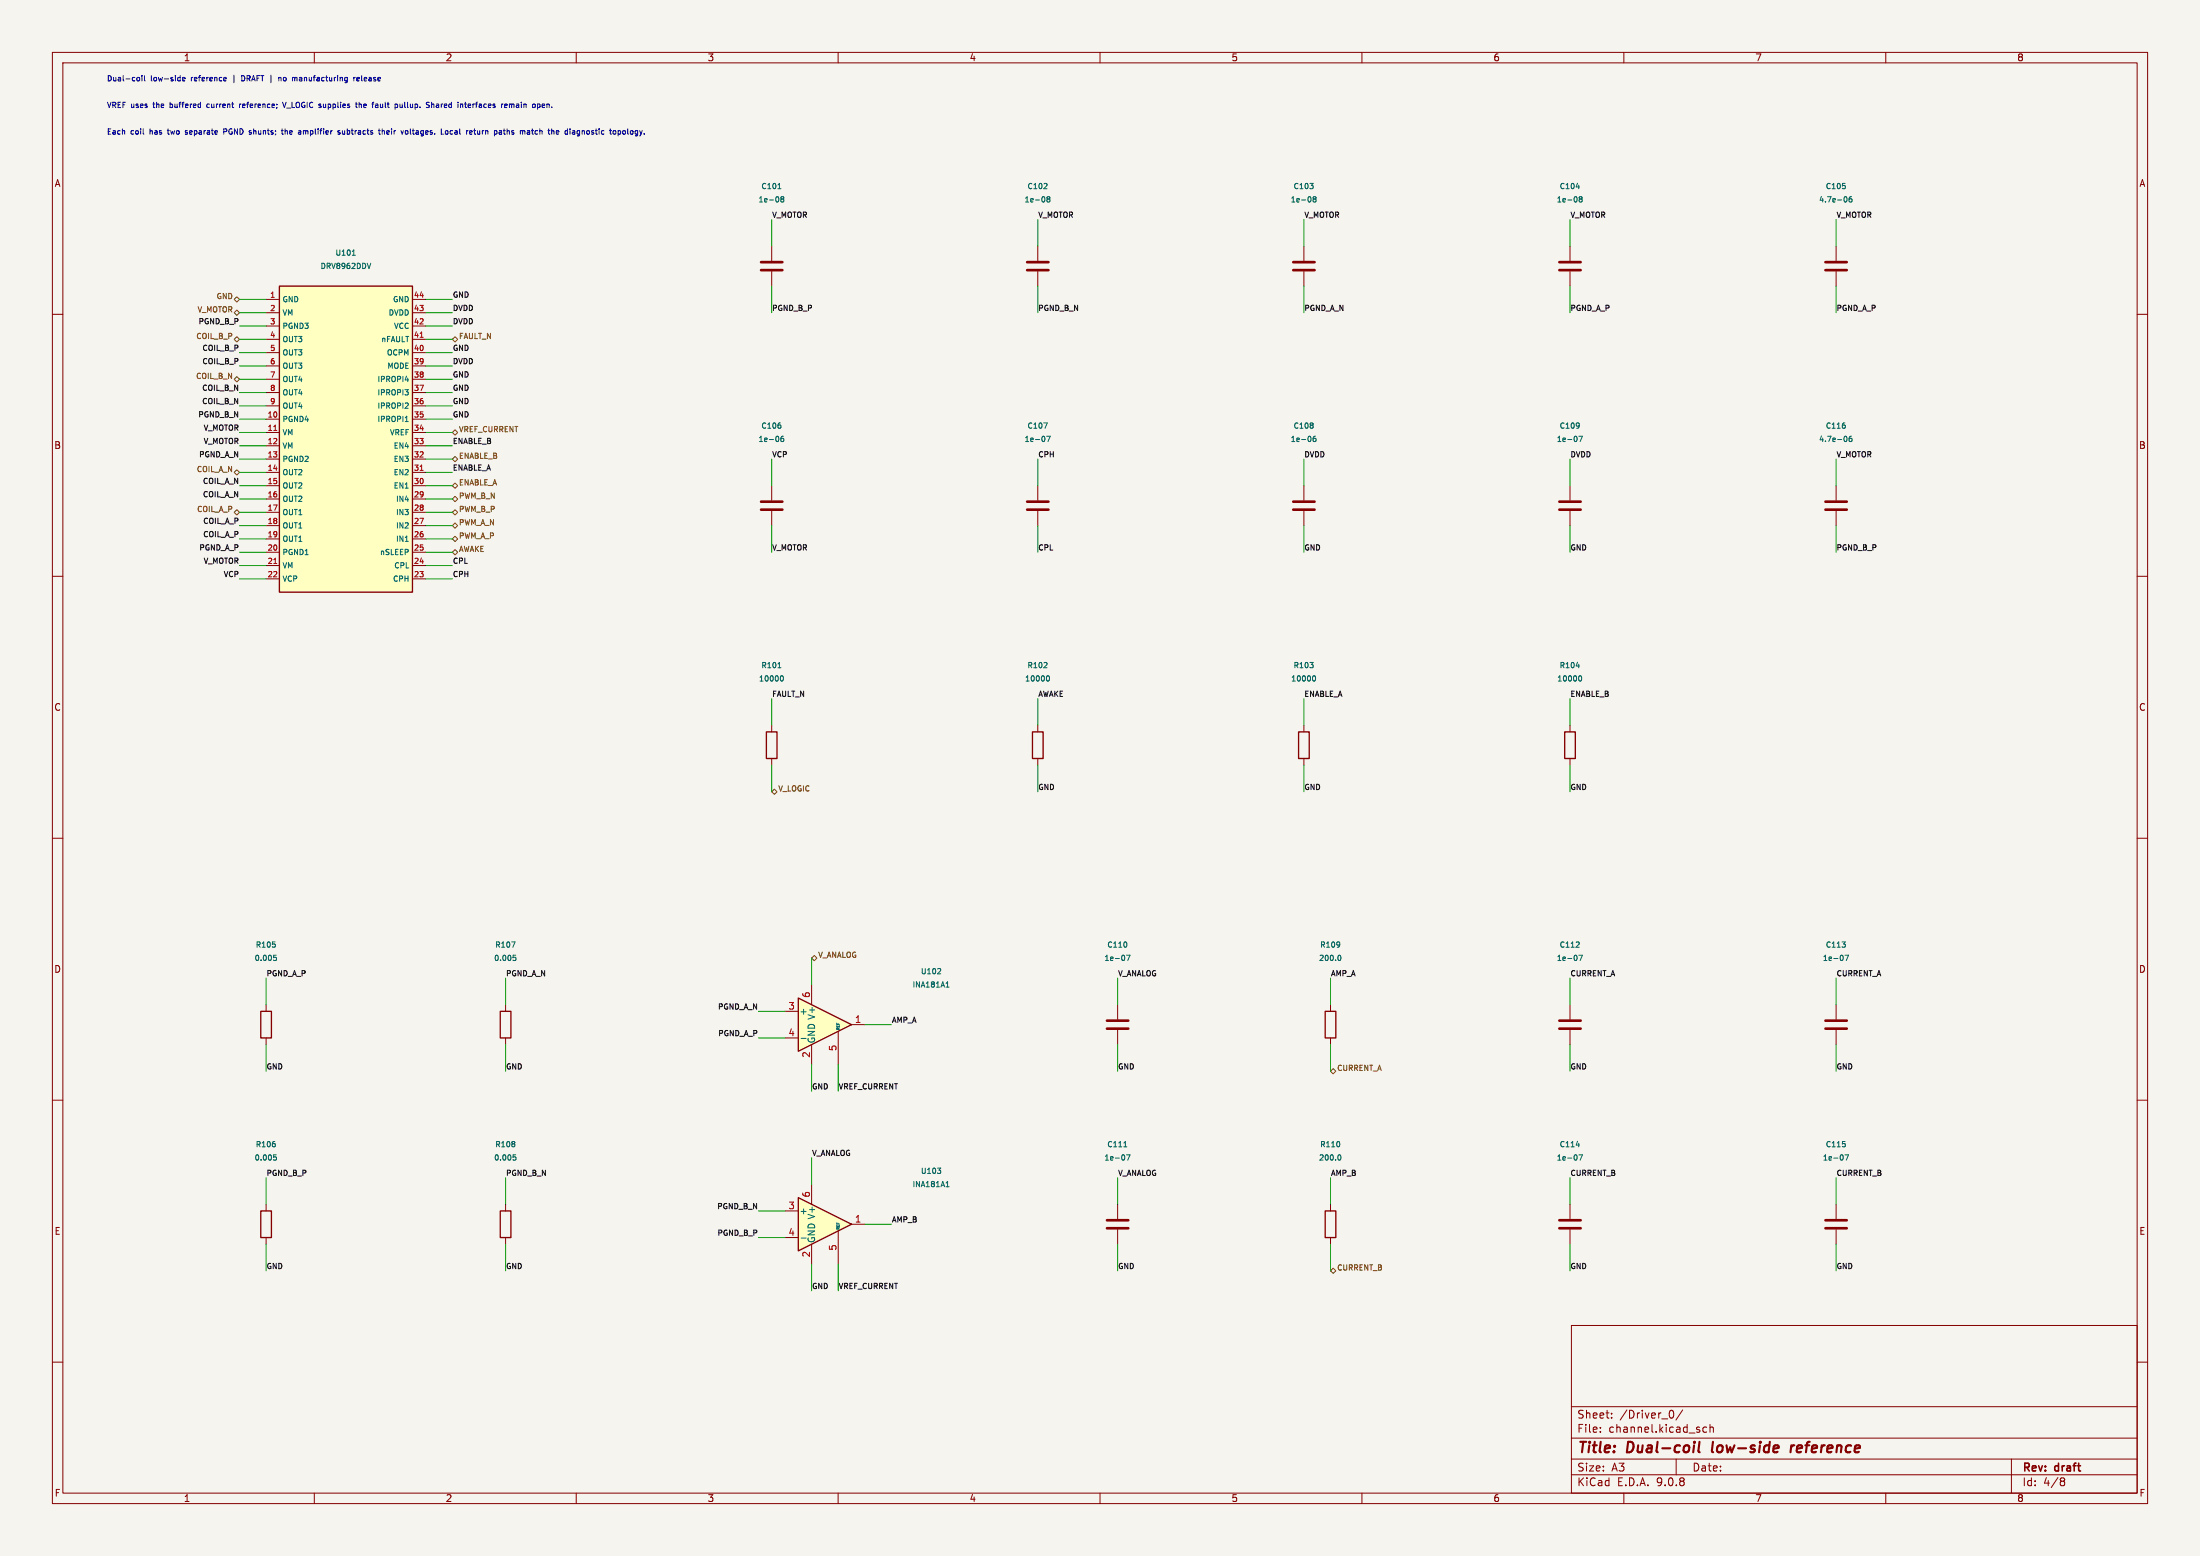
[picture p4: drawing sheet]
<svg xmlns="http://www.w3.org/2000/svg" width="420mm" height="297mm" viewBox="0 0 420 297" stroke-linecap="round" stroke-linejoin="round" font-family="sans-serif">
<path d="M0 0h420v297h-420z" fill="#f5f4ef" stroke="#f5f4ef" stroke-width=".19"/>
<g fill="none" stroke="#840000" stroke-width=".19">
<path d="M10 10h400v277h-400zM12 12h396v273h-396zM60 10v2M110 10v2M160 10v2M210 10v2M260 10v2M310 10v2M360 10v2M198.1 47v2.8M198.1 51.8v2.8M248.9 47v2.8"/>
<path d="M248.9 51.8v2.8M350.5 47v2.8M350.5 51.8v2.8M10 60h2M408 60h2M147.3 92.7v2.8M147.3 97.5v2.8M350.5 92.7v2.8M350.5 97.5v2.8M10 110h2M408 110h2M198.1 138.4v1.3"/>
<path d="M248.9 138.4v1.3M299.7 138.4v1.3M10 160h2M198.1 144.8v1.3M248.9 144.8v1.3M299.7 144.8v1.3M408 160h2M50.8 191.8v1.2M50.8 198.1v1.3M350.5 191.8v2.8M350.5 196.6v2.8M10 210h2"/>
<path d="M408 210h2M350.5 229.9v2.8M350.5 234.7v2.8M300 253h108v32h-108zM10 260h2M300 278.5h108M300 274.5h108M300 268.5h108M305.5 273.2v.2M305.5 272.5v.1M307.7 270.5v.2M307.7 269.8v.1"/>
<path d="M319 269.2a.8 .8 0 0 1 .5 .7 .8 .8 0 0 1-.5 .8M320 278.5v3M321.2 269.1l-1.3 1.9M325.8 272.5l-.4-.1-.3 .3 .1 .6h.6M326.4 272.5l.3-.1 .3 .1 .1 .9M326.4 271.9v1.5M384 278.5v6.5M408 260h2M60 285v2M110 285v2M160 285v2M210 285v2"/>
<path d="M260 285v2M300 281.5h108M310 285v2M360 285v2M393.6 282.1l.4 .1 .2 .2-.3 .3M393.6 282.7h.3M393.9 282.7l.2 .2 .1 .4-.2 .2-.4 .1"/>
</g>
<path d="M324.4 275.2l-.2 1.7 .3 .3M327 275.2l-.1 1.9M342 275.9l-.2 1.3M342.5 275.9l-.3 .1-.3 .3" fill="none" stroke="#840000" stroke-width=".4"/>
<path d="M197.1 139.7h2v5.1h-2zM247.9 139.7h2v5.1h-2zM298.7 139.7h2v5.1h-2zM49.8 193h2v5.1h-2z" fill="none" stroke="#840000" stroke-width=".25"/>
<g fill="none" stroke="#006464" stroke-width=".19">
<path d="M199.3 36h.6M199.8 35.1v.3M200.1 38l-.2-.2 .2-.3 .3 .2-.2 .3M200.1 38l-.2 .2 .2 .4 .3-.2-.2-.4M200.1 38h.1M250.1 35h.6l-.4 .4M250.6 35.5v.4M250.9 38l-.2-.2 .2-.3 .3 .2-.2 .3M250.9 38h.1M250.9 38l-.2 .2 .2 .4 .3-.2-.2-.4M352.2 35.5v.4M352.4 37.5a.64 .64 0 0 1 0 1.1"/>
<path d="M353.5 37.5l-.3 .1-.2 .2v.6l.2 .2 .3-.1v-.5l-.3-.1-.2 .2M149 81.2v.4M149.5 83.3h-.2l-.2 .2v.6l.2 .2 .3-.1-.1-.5h-.2l-.2 .1M352.2 81.2v.4M352.4 83.3a.64 .64 0 0 1 0 1M353.5 83.3h-.3l-.2 .2v.6l.2 .2 .3-.1v-.5h-.3l-.2 .1M199.3 127.5h.6M199.8 126.5v.4M199.9 129h.1a.54 .54 0 0 1 .4 .5 .54 .54 0 0 1-.4 .5h-.1M250.1 126.4h.6l-.4 .4M250.6 126.9v.5M250.7 129h.1a.54 .54 0 0 1 .4 .5 .54 .54 0 0 1-.4 .5h-.1"/>
<path d="M300.9 127.1h.6M301.5 129h.1a.54 .54 0 0 1 .4 .5 .54 .54 0 0 1-.4 .5h-.1M351.7 179.8h.6l-.4 .4M52.3 182.3h.4M52.3 182.7h.3l.2 .2-.1 .3-.4 .1M52.5 180.3v.4M352.2 182.3h.7l-.4 1M352.2 180.3v.4M352.2 218.4v.4M352.2 220.4h.7l-.4 1"/>
</g>
<g fill="none" stroke="#840000" stroke-width=".51">
<path d="M196.1 50h4.1M196.1 51.6h4.1M246.9 50h4.1M246.9 51.6h4.1M348.5 50h4.1M348.5 51.6h4.1M145.3 95.8h4.1M145.3 97.3h4.1M348.5 95.8h4.1M348.5 97.3h4.1M348.5 194.8h4.1M348.5 196.3h4.1"/>
<path d="M348.5 232.9h4.1M348.5 234.4h4.1"/>
</g>
<path d="M152.4 228.6l10.2 5.1-10.2 5.1z" fill="#ffffc2"/>
<path d="M152.4 228.6l10.2 5.1-10.2 5.1zM253 231.1h2v5.1h-2z" fill="none" stroke="#840000" stroke-width=".25"/>
<path d="M299.7 47v2.8M299.7 51.8v2.8M149.9 231.1h2.5M149.9 236.2h2.5M154.9 226.1v3.8M154.9 237.5v3.8M160 234.9v6.4M162.6 233.7h2.5M254 229.9v1.2M254 236.2v1.3" fill="none" stroke="#840000" stroke-width=".19"/>
<g fill="none" stroke="#006464" stroke-width=".19">
<path d="M300.9 35.7h.6M301.7 38l-.2-.2 .2-.3 .3 .2-.2 .3M301.7 38l-.2 .2 .2 .4 .3-.2-.2-.4M301.7 38h.1M255.7 218.1v.6M152.9 236.3h1M159.7 233.4v.2h.5M159.7 233.9v.2h.5M159.8 234.4l-.1 .2h.5M179 223h.6l-.3 .4M179.5 223.4l.1 .1-.1 .4M180.6 226.5h.6"/>
<path d="M180.7 225.7l.2-.2v1M255.6 220.4a.54 .54 0 0 1 .4 .5 .54 .54 0 0 1-.4 .5"/>
</g>
<path d="M297.7 50h4.1M297.7 51.6h4.1" fill="none" stroke="#840000" stroke-width=".51"/>
<path d="M152.4 190.5l10.2 5.1-10.2 5.1z" fill="#ffffc2"/>
<path d="M95.5 193h2v5.1h-2zM152.4 190.5l10.2 5.1-10.2 5.1z" fill="none" stroke="#840000" stroke-width=".25"/>
<path d="M198.1 92.7v2.8M198.1 97.5v2.8M96.5 191.8v1.2M96.5 198.1v1.3M149.9 193h2.5M149.9 198.1h2.5M154.9 188v3.8M154.9 199.4v3.8M160 196.9v6.3M162.6 195.6h2.5" fill="none" stroke="#840000" stroke-width=".19"/>
<path d="M199.3 80.7h.6l-.4 1M199.8 83.3h.7l-.4 1M97.7 179.8h.6l-.4 1M98 182.3h.5M98.1 182.7h.2l.2 .2v.3l-.4 .1M152.9 198.2h1M159.7 195.3v.2h.5M159.7 195.8v.2h.5M159.8 196.3l-.1 .2h.5M179.5 184.9v.4l-.5 .6h.6M180.6 188.4h.6M180.7 187.6l.2-.2v1" fill="none" stroke="#006464" stroke-width=".19"/>
<path d="M196.1 95.8h4.1M196.1 97.3h4.1" fill="none" stroke="#840000" stroke-width=".51"/>
<path d="M53.3 54.6h25.4v58.4h-25.4z" fill="#ffffc2"/>
<path d="M53.3 54.6h25.4v58.4h-25.4zM146.3 139.7h2v5.1h-2zM253 193h2v5.1h-2zM49.8 231.1h2v5.1h-2zM95.5 231.1h2v5.1h-2z" fill="none" stroke="#840000" stroke-width=".25"/>
<g fill="none" stroke="#840000" stroke-width=".19">
<path d="M50.8 57.2h2.5M50.8 59.7h2.5M78.7 57.2h2.6M78.7 59.7h2.6M147.3 47v2.8M147.3 51.8v2.8M50.8 62.2h2.5M50.8 64.8h2.5M50.8 67.3h2.5M50.8 69.9h2.5M50.8 72.4h2.5M50.8 74.9h2.5"/>
<path d="M50.8 77.5h2.5M78.7 62.2h2.6M78.7 64.8h2.6M78.7 67.3h2.6M78.7 69.9h2.6M78.7 72.4h2.6M78.7 74.9h2.6M78.7 77.5h2.6M50.8 80h2.5M50.8 82.6h2.5M50.8 85.1h2.5M50.8 87.6h2.5"/>
<path d="M50.8 90.2h2.5M50.8 92.7h2.5M50.8 95.3h2.5M50.8 97.8h2.5M78.7 80h2.6M78.7 82.6h2.6M78.7 85.1h2.6M78.7 87.6h2.6M78.7 90.2h2.6M78.7 92.7h2.6M78.7 95.3h2.6M78.7 97.8h2.6"/>
<path d="M248.9 92.7v2.8M248.9 97.5v2.8M299.7 92.7v2.8M299.7 97.5v2.8M50.8 100.3h2.5M50.8 102.9h2.5M50.8 105.4h2.5M50.8 108h2.5M50.8 110.5h2.5M78.7 100.3h2.6M78.7 102.9h2.6M78.7 105.4h2.6"/>
<path d="M78.7 108h2.6M78.7 110.5h2.6M147.3 138.4v1.3M147.3 144.8v1.3M213.4 191.8v2.8M213.4 196.6v2.8M254 191.8v1.2M254 198.1v1.3M299.7 191.8v2.8M299.7 196.6v2.8M50.8 229.9v1.2M50.8 236.2v1.3"/>
<path d="M96.5 229.9v1.2M96.5 236.2v1.3M213.4 229.9v2.8M213.4 234.7v2.8M299.7 229.9v2.8M299.7 234.7v2.8"/>
</g>
<path d="M80.2 64.4h.6M52.3 82.2h.5M80.2 89.8h.6M52.3 107.6h.5" fill="none" stroke="#a90000" stroke-width=".19"/>
<g fill="none" stroke="#006464" stroke-width=".19">
<path d="M148.5 36h.6M149.3 38l-.2-.2 .2-.3 .3 .2-.2 .3M149.3 38l-.2 .2 .2 .4 .3-.2-.2-.4M149.3 38h.1M67.2 48.7h.6M67.4 47.9l.1-.2v1M70.8 50.2l-.4 1.1M77.4 72.5h.6M77.4 80.5h.5M250.6 80.8v.3M250.6 81.3v.3M251.1 83.3h-.2l-.2 .2v.6l.2 .2 .3-.1-.1-.5h-.2l-.2 .1"/>
<path d="M301.4 83.3h.7l-.4 1M301.4 80.8v.7M301.5 81.2l-.1 .1M77.4 103.3h.5M148.5 127.5h.6M149.1 129h.1a.54 .54 0 0 1 .4 .5 .54 .54 0 0 1-.4 .5h-.1M215.1 180v.6M255.7 179.9v.7M301.4 179.9v.3M215.1 182.3h.6l-.4 1M255.6 182.3a.54 .54 0 0 1 .4 .5 .54 .54 0 0 1-.4 .5M255.8 180.2l-.1 .1"/>
<path d="M300.9 180.8h.6M301.4 182.3h.7l-.4 1M52.5 218.4v.4M98.2 218v.2M98.2 218.4v.4M214.5 218.9h.6M300.9 218.6h.6M52.3 220.4h.4M52.3 220.8h.3l.2 .2-.1 .3-.4 .1M98 220.4h.5M98.1 220.8h.2l.2 .2-.1 .4h-.3M215.1 220.4h.6l-.4 1"/>
<path d="M301.4 220.4h.7l-.4 1"/>
</g>
<g fill="none" stroke="#840000" stroke-width=".51">
<path d="M145.3 50h4.1M145.3 51.6h4.1M246.9 95.8h4.1M246.9 97.3h4.1M297.7 95.8h4.1M297.7 97.3h4.1M211.3 194.8h4.1M211.3 196.3h4.1M297.7 194.8h4.1M297.7 196.3h4.1M211.3 232.9h4.1M211.3 234.4h4.1"/>
<path d="M297.7 232.9h4.1M297.7 234.4h4.1"/>
</g>
<g fill="none" stroke="#725600" stroke-width=".19">
<path d="M44.7 59.7l.5-.5 .5 .5-.5 .5zM44.7 57.2l.5-.6 .5 .6-.5 .5zM44.7 64.8l.5-.5 .5 .5-.5 .5zM44.7 72.4l.5-.5 .5 .5-.5 .5zM86.4 64.8l.5-.5 .5 .5-.5 .5zM44.7 97.8l.5-.5 .5 .5-.5 .5zM44.7 90.2l.5-.5 .5 .5-.5 .5zM86.4 97.8l.5-.5 .5 .5-.5 .5zM86.4 92.7l.5-.5 .5 .5-.5 .5zM86.4 87.6l.5-.5 .5 .5-.5 .5zM86.4 82.6l.5-.6 .5 .6-.5 .5zM86.9 94.7l.5 .6-.5 .5-.5-.5z"/>
<path d="M86.4 100.3l.5-.5 .5 .5-.5 .5zM86.4 105.4l.5-.5 .5 .5-.5 .5zM86.9 102.4l.5 .5-.5 .5-.5-.5zM147.3 151.1l.5-.5 .5 .5-.5 .5zM154.9 182.9l.5-.5 .6 .5-.6 .5zM254 204.5l.5-.5 .5 .5-.5 .5zM254.5 242.1l.5 .5-.5 .5-.5-.5z"/>
</g>
<g fill="none" stroke="#009600" stroke-width=".19">
<path d="M45.7 59.7h5.1M45.7 57.2h5.1M81.3 59.7h5.1M81.3 57.2h5.1M147.3 41.9v5.1M147.3 54.6v5.1M198.1 41.9v5.1M198.1 54.6v5.1M248.9 41.9v5.1M248.9 54.6v5.1M299.7 41.9v5.1M299.7 54.6v5.1"/>
<path d="M350.5 41.9v5.1M350.5 54.6v5.1M45.7 62.2h5.1M45.7 64.8h5.1M45.7 67.3h5.1M45.7 69.9h5.1M45.7 72.4h5.1M45.7 74.9h5.1M45.7 77.5h5.1M81.3 62.2h5.1M81.3 64.8h5.1M81.3 67.3h5.1"/>
<path d="M81.3 69.9h5.1M81.3 72.4h5.1M81.3 74.9h5.1M81.3 77.5h5.1M45.7 90.2h5.1M45.7 92.7h5.1M45.7 95.3h5.1M45.7 97.8h5.1M45.7 80h5.1M45.7 82.6h5.1M45.7 85.1h5.1M45.7 87.6h5.1"/>
<path d="M81.3 90.2h5.1M81.3 92.7h5.1M81.3 95.3h5.1M81.3 97.8h5.1M81.3 80h5.1M81.3 82.6h5.1M81.3 85.1h5.1M81.3 87.6h5.1M147.3 87.6v5.1M198.1 87.6v5.1M248.9 87.6v5.1M299.7 87.6v5.1"/>
<path d="M350.5 87.6v5.1M45.7 100.3h5.1M45.7 102.9h5.1M45.7 105.4h5.1M45.7 108h5.1M45.7 110.5h5.1M81.3 100.3h5.1M81.3 102.9h5.1M81.3 105.4h5.1M81.3 108h5.1M81.3 110.5h5.1M147.3 100.3v5.1"/>
<path d="M198.1 100.3v5.1M248.9 100.3v5.1M299.7 100.3v5.1M350.5 100.3v5.1M147.3 133.4v5M198.1 133.4v5M248.9 133.4v5M299.7 133.4v5M147.3 146.1v5M198.1 146.1v5M248.9 146.1v5M299.7 146.1v5"/>
<path d="M50.8 186.7v5.1M50.8 199.4v5.1M96.5 186.7v5.1M96.5 199.4v5.1M144.8 198.1h5.1M144.8 193h5.1M154.9 182.9v5.1M165.1 195.6h5.1M213.4 186.7v5.1M213.4 199.4v5.1M254 186.7v5.1M254 199.4v5.1"/>
<path d="M299.7 186.7v5.1M299.7 199.4v5.1M350.5 186.7v5.1M350.5 199.4v5.1M154.9 203.2v5.1M160 203.2v5.1M50.8 224.8v5.1M50.8 237.5v5.1M96.5 224.8v5.1M96.5 237.5v5.1M144.8 236.2h5.1M144.8 231.1h5.1"/>
<path d="M154.9 221v5.1M165.1 233.7h5.1M213.4 224.8v5.1M213.4 237.5v5.1M254 224.8v5.1M254 237.5v5.1M299.7 224.8v5.1M299.7 237.5v5.1M350.5 224.8v5.1M350.5 237.5v5.1M154.9 241.3v5.1M160 241.3v5.1"/>
</g>
<g fill="none" stroke="#0000c2" stroke-width=".19">
<path d="M26.2 14.9l.3-.1 .2 .2-.1 .4h-.4M27.1 14.4v.1M27.1 14.8v.7M27.6 14.4v.9l.1 .2M32.5 19.5v1M32.6 19.9h-.1M34.8 15.1l.5-.1v-.2h-.3l-.2 .1 .1 .5h.4M39.9 19.9l-.4 .1v.4l.4 .1M43.1 14.8l.1 .2-.5 .1M43.2 15.4l-.1 .1M45.7 19.9v.6M46 19.9l-.3 .1"/>
<path d="M46.5 14.5l-.3-.1v1.1l.3-.1M53.2 14.9l.4-.1 .1 .7M53.2 14.8v.7M53.9 19.5l.4 1 .3-1M56.4 14.8l.3 .1v.6M67.5 14.8v.7M67.8 14.8l-.3 .2M67.8 19.9h.4M68.1 15.1l.5-.1v-.2h-.3l-.2 .1 .1 .5h.4M68.6 20l.3-.1 .1 .6M68.6 19.5v1M72 19.9l.1 .1v.5"/>
<path d="M76.3 19.9l.1 .6 .4-.1M76.8 19.9v.6M82.4 20l.4-.1v.6M82.4 19.5v1M83.6 19.9h-.3M88.7 19.9h.4M89.8 19.9h-.3l-.1 .1v.5h.4M96.7 19.9l.1 .2-.5 .1M97.3 20l.2-.1 .2 .1M97.3 19.9v.6M97.7 20l.1-.1h.3v.6M97.7 20v.5"/>
<path d="M104.4 19.9v.6M104.6 19.9l-.2 .1M31.9 24.9h.4M32.5 20.5h.1M35.4 25.6h.3M35.7 24.9l-.3 .2 .3 .2M43.3 24.8l-.2-.2h-.4v1M43.3 24.9l-.2 .2h-.4M53.7 24.9h.4M53.9 24.6v.9l.2 .1M54.4 24.6v1M54.7 20.6h.8"/>
<path d="M54.8 25h-.4M57.9 24.9v.7M58.3 25h-.4M64.5 25.1l.4 .3-.1 .2h-.3M64.9 25l-.3-.1-.1 .2M65.4 24.9v.7l.4-.1M65.8 24.9v.7M68 20.4l.2 .1M72.1 20.5h-.1M72.1 20.1h-.1M73 25h.3l.1 .6M73 24.6v1"/>
<path d="M74.2 24.9l-.4 .2 .1 .5h.3M74.3 25.2l-.5 .1M77.8 25l.1 .1-.1 .5M78.3 24.6v.9l.2 .1M83.7 20.1l-.4 .2v.2h.4M85.1 25l.2-.1 .2 .2-.1 .5h-.3M86.4 25l-.3-.1-.2 .2 .1 .5h.4M88.8 20.4l.3 .1M89.8 20.1l-.4 .1M90.4 24.9h.4M90.7 25.6h.1M91.2 24.9v.7l.4-.1"/>
<path d="M91.6 24.9v.7M96.1 24.9h.4M96.2 24.6v.9l.3 .1M96.8 20.5h-.1M96.8 24.6v1M97.2 25h-.4M101.5 24.9h.3M101.6 24.6v.9l.2 .1M102.5 24.9l-.4 .2 .1 .4 .3 .1M103.5 20.2l.5-.1-.1-.2h-.3l-.1 .1v.5h.4M108 24.9l-.2 .2v.3l.2 .2M111.1 24.9v.7"/>
<path d="M111.4 24.9l-.3 .1M119 25l.2-.1 .2 .2v.3l-.2 .2-.3-.2zM119.8 24.6v.9l.2 .1"/>
</g>
<g font-size="2.8" fill="#840000">
<text x="301" y="277.9">Title:</text>
<text x="310.6" y="277.9">Dual-coil</text>
<text x="327.6" y="277.9">low-side</text>
<text x="343.5" y="277.9">reference</text>
</g>
<g font-size="2.1" fill="#840000">
<text x="301" y="273.7">File:</text>
<text x="301" y="271">Sheet:</text>
<text x="307.1" y="273.7">channel.kicad_sch</text>
<text x="309.2" y="271">/Driver_0/</text>
<text x="301" y="281.1">Size:</text>
<text x="307.6" y="281.1">A3</text>
<text x="323" y="281.1">Date:</text>
<text x="386" y="281.3">Rev:</text>
<text x="392.4" y="281.3">draft</text>
<text x="301" y="283.9">KiCad</text>
<text x="308.7" y="283.9">E.D.A.</text>
<text x="316.3" y="283.9">9.0.8</text>
<text x="386" y="283.9">Id:</text>
<text x="390.1" y="283.9">4/8</text>
</g>
<g font-size="1.8" fill="#840000">
<text x="35" y="11.9">1</text>
<text x="85" y="11.9">2</text>
<text x="135" y="11.9">3</text>
<text x="185" y="11.9">4</text>
<text x="235" y="11.9">5</text>
<text x="285" y="11.9">6</text>
<text x="335" y="11.9">7</text>
<text x="385" y="11.9">8</text>
<text x="10.3" y="35.9">A</text>
<text x="408.3" y="35.9">A</text>
<text x="10.3" y="85.9">B</text>
<text x="408.2" y="85.9">B</text>
<text x="10.3" y="135.9">C</text>
<text x="408.2" y="135.9">C</text>
<text x="10.3" y="185.9">D</text>
<text x="408.2" y="185.9">D</text>
<text x="10.3" y="235.9">E</text>
<text x="408.3" y="235.9">E</text>
<text x="10.3" y="285.9">F</text>
<text x="35" y="286.9">1</text>
<text x="85" y="286.9">2</text>
<text x="135" y="286.9">3</text>
<text x="185" y="286.9">4</text>
<text x="235" y="286.9">5</text>
<text x="285" y="286.9">6</text>
<text x="335" y="286.9">7</text>
<text x="385" y="286.9">8</text>
<text x="408.3" y="285.9">F</text>
</g>
<g font-size="1.8" fill="#a90000">
<text x="154.7" y="190.6" transform="rotate(-90 154.7 190.6)">6</text>
<text x="150.4" y="192.8">3</text>
<text x="150.4" y="197.9">4</text>
<text x="163.1" y="195.3">1</text>
<text x="154.7" y="202" transform="rotate(-90 154.7 202)">2</text>
<text x="159.8" y="200.7" transform="rotate(-90 159.8 200.7)">5</text>
<text x="150.4" y="230.9">3</text>
<text x="154.7" y="228.7" transform="rotate(-90 154.7 228.7)">6</text>
<text x="163.1" y="233.4">1</text>
<text x="150.4" y="236">4</text>
<text x="159.8" y="238.8" transform="rotate(-90 159.8 238.8)">5</text>
<text x="154.7" y="240.1" transform="rotate(-90 154.7 240.1)">2</text>
</g>
<g font-size="1.8" fill="#006464">
<text x="152.5" y="193.9">+</text>
<text x="155.8" y="199.3" transform="rotate(-90 155.8 199.3)">GND V+</text>
<text x="152.5" y="232">+</text>
<text x="155.8" y="237.4" transform="rotate(-90 155.8 237.4)">GND V+</text>
</g>
<g font-size="1.4" fill="#0000c2">
<text x="20.3" y="15.7">Dual-coil</text>
<text x="28.8" y="15.7">low-side</text>
<text x="36.7" y="15.7">reference</text>
<text x="44.8" y="15.7">|</text>
<text x="46.8" y="15.7">DRAFT |</text>
<text x="54.4" y="15.7">no</text>
<text x="57.3" y="15.7">manufacturing</text>
<text x="69.2" y="15.7">release</text>
<text x="20.3" y="20.8">VREF uses</text>
<text x="29.5" y="20.8">the</text>
<text x="32.9" y="20.8">buffered</text>
<text x="40.2" y="20.8">current</text>
<text x="46.7" y="20.8">reference;</text>
<text x="55.3" y="20.8">V_LOGIC supplies</text>
<text x="69.7" y="20.8">the</text>
<text x="73.1" y="20.8">fault</text>
<text x="77.6" y="20.8">pullup.</text>
<text x="83.9" y="20.8">Shared</text>
<text x="90.1" y="20.8">interfaces</text>
<text x="98.7" y="20.8">remain</text>
<text x="104.9" y="20.8">open.</text>
<text x="20.3" y="25.9">Each</text>
<text x="25" y="25.9">coil</text>
<text x="28.8" y="25.9">has</text>
<text x="32.5" y="25.9">two</text>
<text x="36.1" y="25.9">separate</text>
<text x="43.7" y="25.9">PGND</text>
<text x="48.8" y="25.9">shunts;</text>
<text x="55.3" y="25.9">the</text>
<text x="58.7" y="25.9">amplifier</text>
<text x="66.5" y="25.9">subtracts</text>
<text x="74.6" y="25.9">their</text>
<text x="79.1" y="25.9">voltages.</text>
<text x="86.9" y="25.9">Local</text>
<text x="92" y="25.9">return</text>
<text x="97.6" y="25.9">paths</text>
<text x="102.8" y="25.9">match</text>
<text x="108.5" y="25.9">the</text>
<text x="111.9" y="25.9">diagnostic</text>
<text x="120.7" y="25.9">topology.</text>
</g>
<g font-size="1.4" fill="#006464">
<text x="144.7" y="38.8">1e-08</text>
<text x="145.2" y="36.3">C101</text>
<text x="195.5" y="38.8">1e-08</text>
<text x="196" y="36.3">C102</text>
<text x="246.3" y="38.8">1e-08</text>
<text x="246.8" y="36.3">C103</text>
<text x="297.1" y="38.8">1e-08</text>
<text x="297.6" y="36.3">C104</text>
<text x="347.2" y="38.8">4.7e-06</text>
<text x="348.4" y="36.3">C105</text>
<text x="61.1" y="51.5">DRV8962DDV</text>
<text x="63.9" y="49">U101</text>
<text x="53.8" y="57.9">GND</text>
<text x="74.9" y="57.9">GND</text>
<text x="53.8" y="60.4">VM</text>
<text x="53.8" y="63">PGND3</text>
<text x="53.8" y="65.5">OUT3</text>
<text x="72.7" y="65.5">nFAULT</text>
<text x="74.1" y="60.4">DVDD</text>
<text x="75.1" y="63">VCC</text>
<text x="53.8" y="68">OUT3</text>
<text x="53.8" y="70.6">OUT3</text>
<text x="73.7" y="68">OCPM</text>
<text x="73.8" y="70.6">MODE</text>
<text x="53.8" y="73.1">OUT4</text>
<text x="53.8" y="75.7">OUT4</text>
<text x="71.9" y="73.1">IPROPI4</text>
<text x="71.9" y="75.7">IPROPI3</text>
<text x="53.8" y="78.2">OUT4</text>
<text x="53.8" y="80.7">PGND4</text>
<text x="53.8" y="83.3">VM</text>
<text x="71.9" y="78.2">IPROPI2</text>
<text x="71.9" y="80.7">IPROPI1</text>
<text x="74.3" y="83.3">VREF</text>
<text x="145.2" y="82">C106</text>
<text x="196" y="82">C107</text>
<text x="246.8" y="82">C108</text>
<text x="297.6" y="82">C109</text>
<text x="348.4" y="82">C116</text>
<text x="53.8" y="85.8">VM</text>
<text x="53.8" y="88.4">PGND2</text>
<text x="75" y="85.8">EN4</text>
<text x="75" y="88.4">EN3</text>
<text x="144.7" y="84.6">1e-06</text>
<text x="195.5" y="84.6">1e-07</text>
<text x="246.3" y="84.6">1e-06</text>
<text x="297.1" y="84.6">1e-07</text>
<text x="347.2" y="84.6">4.7e-06</text>
<text x="53.8" y="90.9">OUT2</text>
<text x="53.8" y="93.4">OUT2</text>
<text x="53.8" y="96">OUT2</text>
<text x="75" y="90.9">EN2</text>
<text x="75" y="93.4">EN1</text>
<text x="75.5" y="96">IN4</text>
<text x="53.8" y="98.5">OUT1</text>
<text x="53.8" y="101.1">OUT1</text>
<text x="75.5" y="98.5">IN3</text>
<text x="75.5" y="101.1">IN2</text>
<text x="53.8" y="103.6">OUT1</text>
<text x="53.8" y="106.1">PGND1</text>
<text x="72.4" y="106.1">nSLEEP</text>
<text x="75.5" y="103.6">IN1</text>
<text x="53.8" y="108.7">VM</text>
<text x="53.8" y="111.2">VCP</text>
<text x="74.9" y="111.2">CPH</text>
<text x="75.1" y="108.7">CPL</text>
<text x="144.8" y="130.3">10000</text>
<text x="145.2" y="127.7">R101</text>
<text x="195.6" y="130.3">10000</text>
<text x="196" y="127.7">R102</text>
<text x="246.4" y="130.3">10000</text>
<text x="246.8" y="127.7">R103</text>
<text x="297.2" y="130.3">10000</text>
<text x="297.6" y="127.7">R104</text>
<text x="48.5" y="183.6">0.005</text>
<text x="48.7" y="181.1">R105</text>
<text x="94.2" y="183.6">0.005</text>
<text x="94.4" y="181.1">R107</text>
<text x="210.7" y="183.6">1e-07</text>
<text x="211.3" y="181.1">C110</text>
<text x="251.7" y="183.6">200.0</text>
<text x="251.9" y="181.1">R109</text>
<text x="297.1" y="183.6">1e-07</text>
<text x="297.6" y="181.1">C112</text>
<text x="347.9" y="183.6">1e-07</text>
<text x="348.4" y="181.1">C113</text>
<text x="174.1" y="188.7">INA181A1</text>
<text x="175.7" y="186.2">U102</text>
<text x="48.5" y="221.7">0.005</text>
<text x="48.7" y="219.2">R106</text>
<text x="94.2" y="221.7">0.005</text>
<text x="94.4" y="219.2">R108</text>
<text x="210.7" y="221.7">1e-07</text>
<text x="211.3" y="219.2">C111</text>
<text x="251.7" y="221.7">200.0</text>
<text x="251.9" y="219.2">R110</text>
<text x="297.1" y="221.7">1e-07</text>
<text x="297.6" y="219.2">C114</text>
<text x="347.9" y="221.7">1e-07</text>
<text x="348.4" y="219.2">C115</text>
<text x="174.1" y="226.8">INA181A1</text>
<text x="175.7" y="224.3">U103</text>
</g>
<g font-size="1.4" fill="#0f0f0f">
<text x="147.3" y="41.6">V_MOTOR</text>
<text x="198.1" y="41.6">V_MOTOR</text>
<text x="248.9" y="41.6">V_MOTOR</text>
<text x="299.7" y="41.6">V_MOTOR</text>
<text x="350.5" y="41.6">V_MOTOR</text>
<text x="86.4" y="59.4">DVDD</text>
<text x="86.4" y="56.9">GND</text>
<text x="147.3" y="59.4">PGND_B_P</text>
<text x="198.1" y="59.4">PGND_B_N</text>
<text x="248.9" y="59.4">PGND_A_N</text>
<text x="299.7" y="59.4">PGND_A_P</text>
<text x="350.5" y="59.4">PGND_A_P</text>
<text x="37.8" y="62">PGND_B_P</text>
<text x="86.4" y="62">DVDD</text>
<text x="38.5" y="67">COIL_B_P</text>
<text x="38.5" y="69.6">COIL_B_P</text>
<text x="86.4" y="67">GND</text>
<text x="86.4" y="69.6">DVDD</text>
<text x="38.5" y="74.7">COIL_B_N</text>
<text x="38.5" y="77.2">COIL_B_N</text>
<text x="86.4" y="72.1">GND</text>
<text x="86.4" y="74.7">GND</text>
<text x="86.4" y="77.2">GND</text>
<text x="37.7" y="79.7">PGND_B_N</text>
<text x="38.7" y="82.3">V_MOTOR</text>
<text x="86.4" y="79.7">GND</text>
<text x="37.9" y="87.4">PGND_A_N</text>
<text x="38.7" y="84.8">V_MOTOR</text>
<text x="86.4" y="84.8">ENABLE_B</text>
<text x="86.4" y="89.9">ENABLE_A</text>
<text x="147.3" y="87.4">VCP</text>
<text x="198.1" y="87.4">CPH</text>
<text x="248.9" y="87.4">DVDD</text>
<text x="299.7" y="87.4">DVDD</text>
<text x="350.5" y="87.4">V_MOTOR</text>
<text x="38.6" y="92.4">COIL_A_N</text>
<text x="38.6" y="95">COIL_A_N</text>
<text x="38.6" y="100.1">COIL_A_P</text>
<text x="37.9" y="105.1">PGND_A_P</text>
<text x="38.6" y="102.6">COIL_A_P</text>
<text x="38.7" y="107.7">V_MOTOR</text>
<text x="86.4" y="107.7">CPL</text>
<text x="147.3" y="105.1">V_MOTOR</text>
<text x="198.1" y="105.1">CPL</text>
<text x="248.9" y="105.1">GND</text>
<text x="299.7" y="105.1">GND</text>
<text x="350.5" y="105.1">PGND_B_P</text>
<text x="42.6" y="110.2">VCP</text>
<text x="86.4" y="110.2">CPH</text>
<text x="147.3" y="133.1">FAULT_N</text>
<text x="198.1" y="133.1">AWAKE</text>
<text x="248.9" y="133.1">ENABLE_A</text>
<text x="299.7" y="133.1">ENABLE_B</text>
<text x="198.1" y="150.9">GND</text>
<text x="248.9" y="150.9">GND</text>
<text x="299.7" y="150.9">GND</text>
<text x="50.8" y="186.4">PGND_A_P</text>
<text x="96.5" y="186.4">PGND_A_N</text>
<text x="213.4" y="186.4">V_ANALOG</text>
<text x="254" y="186.4">AMP_A</text>
<text x="299.7" y="186.4">CURRENT_A</text>
<text x="350.5" y="186.4">CURRENT_A</text>
<text x="136.9" y="192.8">PGND_A_N</text>
<text x="137" y="197.8">PGND_A_P</text>
<text x="170.2" y="195.3">AMP_A</text>
<text x="50.8" y="204.2">GND</text>
<text x="96.5" y="204.2">GND</text>
<text x="154.9" y="208">GND</text>
<text x="160" y="208">VREF_CURRENT</text>
<text x="213.4" y="204.2">GND</text>
<text x="299.7" y="204.2">GND</text>
<text x="350.5" y="204.2">GND</text>
<text x="154.9" y="220.7">V_ANALOG</text>
<text x="50.8" y="224.5">PGND_B_P</text>
<text x="96.5" y="224.5">PGND_B_N</text>
<text x="213.4" y="224.5">V_ANALOG</text>
<text x="254" y="224.5">AMP_B</text>
<text x="299.7" y="224.5">CURRENT_B</text>
<text x="350.5" y="224.5">CURRENT_B</text>
<text x="136.8" y="230.9">PGND_B_N</text>
<text x="170.2" y="233.4">AMP_B</text>
<text x="136.8" y="235.9">PGND_B_P</text>
<text x="50.8" y="242.3">GND</text>
<text x="96.5" y="242.3">GND</text>
<text x="213.4" y="242.3">GND</text>
<text x="299.7" y="242.3">GND</text>
<text x="350.5" y="242.3">GND</text>
<text x="154.9" y="246.1">GND</text>
<text x="160" y="246.1">VREF_CURRENT</text>
</g>
<g font-size="1.4" fill="#725600">
<text x="37.6" y="59.7">V_MOTOR</text>
<text x="41.2" y="57.2">GND</text>
<text x="37.3" y="64.8">COIL_B_P</text>
<text x="87.5" y="64.8">FAULT_N</text>
<text x="37.3" y="72.4">COIL_B_N</text>
<text x="87.5" y="82.5">VREF_CURRENT</text>
<text x="87.5" y="87.6">ENABLE_B</text>
<text x="37.4" y="90.2">COIL_A_N</text>
<text x="87.5" y="92.7">ENABLE_A</text>
<text x="87.5" y="95.2">PWM_B_N</text>
<text x="37.5" y="97.8">COIL_A_P</text>
<text x="87.5" y="97.8">PWM_B_P</text>
<text x="87.5" y="100.3">PWM_A_N</text>
<text x="87.5" y="102.9">PWM_A_P</text>
<text x="87.5" y="105.4">AWAKE</text>
<text x="148.5" y="151.1">V_LOGIC</text>
<text x="156.1" y="182.9">V_ANALOG</text>
<text x="255.2" y="204.5">CURRENT_A</text>
<text x="255.2" y="242.6">CURRENT_B</text>
</g>
<g font-size="1.4" fill="#a90000">
<text x="51.5" y="56.9">1</text>
<text x="51.5" y="59.4">2</text>
<text x="78.9" y="56.9">44</text>
<text x="78.9" y="59.4">43</text>
<text x="51.5" y="62">3</text>
<text x="51.5" y="64.5">4</text>
<text x="78.9" y="62">42</text>
<text x="78.9" y="64.5">41</text>
<text x="51.5" y="67.1">5</text>
<text x="51.5" y="69.6">6</text>
<text x="78.9" y="67.1">40</text>
<text x="78.9" y="69.6">39</text>
<text x="51.5" y="72.1">7</text>
<text x="51.5" y="74.7">8</text>
<text x="51.5" y="77.2">9</text>
<text x="78.9" y="72.1">38</text>
<text x="78.9" y="74.7">37</text>
<text x="78.9" y="77.2">36</text>
<text x="51" y="79.8">10</text>
<text x="51" y="82.3">11</text>
<text x="78.9" y="79.8">35</text>
<text x="78.9" y="82.3">34</text>
<text x="51" y="84.8">12</text>
<text x="51" y="87.4">13</text>
<text x="51" y="89.9">14</text>
<text x="78.9" y="84.8">33</text>
<text x="78.9" y="87.4">32</text>
<text x="78.9" y="89.9">31</text>
<text x="51" y="92.5">15</text>
<text x="51" y="95">16</text>
<text x="78.9" y="92.5">30</text>
<text x="78.9" y="95">29</text>
<text x="51" y="97.5">17</text>
<text x="51" y="100.1">18</text>
<text x="78.9" y="97.5">28</text>
<text x="78.9" y="100.1">27</text>
<text x="51" y="102.6">19</text>
<text x="51" y="105.2">20</text>
<text x="51" y="107.7">21</text>
<text x="78.9" y="102.6">26</text>
<text x="78.9" y="105.2">25</text>
<text x="78.9" y="107.7">24</text>
<text x="51" y="110.2">22</text>
<text x="78.9" y="110.2">23</text>
</g>
<g font-size=".7" fill="#006464">
<text x="160.5" y="196.7" transform="rotate(-90 160.5 196.7)">REF</text>
<text x="160.5" y="234.8" transform="rotate(-90 160.5 234.8)">REF</text>
</g>
</svg>
